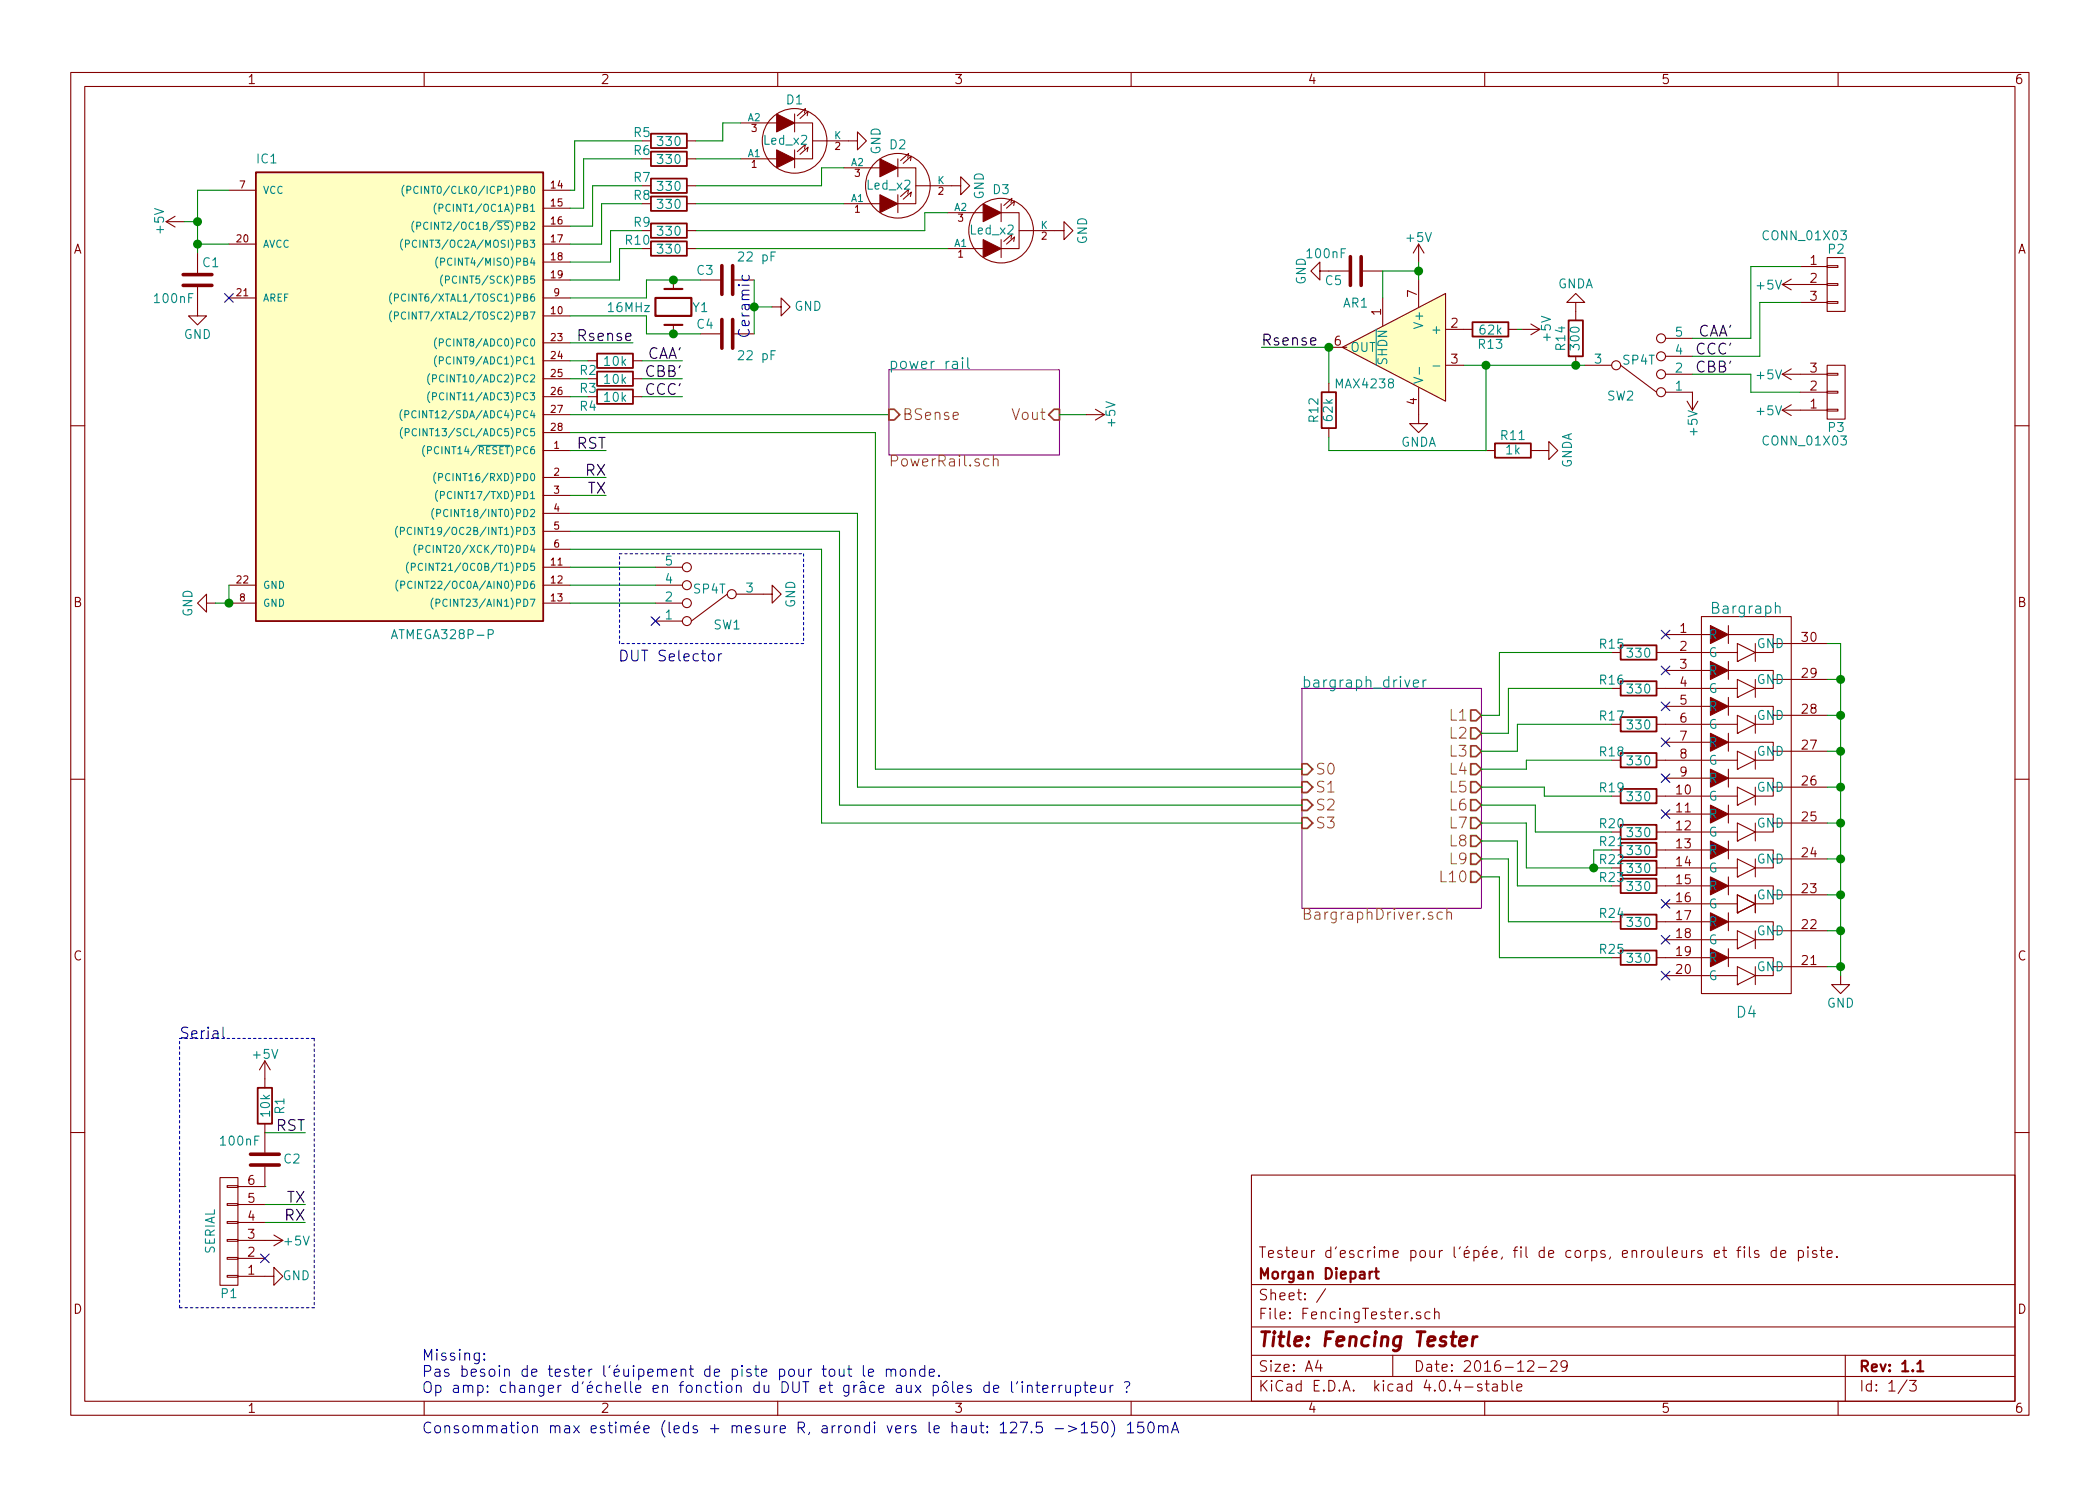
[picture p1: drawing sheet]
<svg xmlns="http://www.w3.org/2000/svg" width="297mm" height="210mm" viewBox="0 0 297 210" stroke-linecap="round" stroke-linejoin="round" font-family="sans-serif">
<g fill="none" stroke="#840000" stroke-width=".15">
<path d="M10 10.3h277v189.9h-277zM12 12.2h273v186.1h-273zM60 10.3v1.9M97.2 19.9h1.2M104.8 17.4h5.1M110 10.3v1.9M112.4 17.4h2.5v5.1h-2.5M112.4 16.1v2.6M113.8 16l.1-.6-1.1 1M114.2 16.4l.1-.7-1.1 1.1M114.9 19.9h6.4v-1.2l1.3 1.2-1.3 1.3v-1.3M160 10.3v1.9"/>
<path d="M210 10.3v1.9M260 10.3v1.9M23.5 31.4l1.3 .7M23.5 31.4h2.5M24.8 30.6l-1.3 .8M27.9 35.8v2.8M32.4 26.9h3.8M32.4 34.5h3.8M76.8 26.9h3.8M76.8 34.5h3.8M76.8 29.5h3.8M76.8 32h3.8"/>
<path d="M76.8 37.1h3.8M76.8 39.6h3.8M95.2 39.6v1.3M97.2 32.6h1.2M97.2 35.2h1.2M97.2 26.3h1.2M97.2 28.8h1.2M97.2 22.5h1.2M99.1 39.6h2.8M104.8 22.5h5.1M112.4 21.2v2.5M113.8 21.1l.1-.7-1.1 1.1"/>
<path d="M114.2 21.5l.1-.7-1.1 1M119.4 23.7h5.1M119.4 28.8h5.1M127 23.7h2.5v5.1h-2.5M127 22.5v2.5M127 27.6v2.5M128.4 22.3l.1-.6-1.1 1M128.4 27.4l.1-.6-1.1 1M128.8 22.7l.1-.6-1.1 1M128.8 27.8l.1-.6-1.1 1M129.5 26.3h6.4v-1.3l1.3 1.3-1.3 1.3v-1.3M134 30.1h5.1"/>
<path d="M134 35.2h5.1M141.6 30.1h2.5v5.1h-2.5M141.6 28.8v2.6M141.6 33.9v2.5M143 28.7l.1-.6-1.1 1M143 33.8l.1-.7-1.1 1.1M143.4 29.1l.1-.7-1.1 1.1M143.4 34.2l.1-.7-1.1 1M144.1 32.6h6.4v-1.2l1.3 1.2-1.3 1.3v-1.3M186.7 38.3v1.3l-1.3-1.3 1.3-1.2v1.2h4.1M192.8 38.3h2.8M200.7 34.5l.7 1.3"/>
<path d="M200.7 34.5v2.6M200.7 39.6v3.8M200.7 34.5l-.8 1.3M253.4 39.5l-1.3 .8M254.6 37.7h3.8M258.4 37.6h1.6v.2h-1.6zM258.4 36.4h2.6v7.7h-2.6zM27.9 40.6v4.1h1.3l-1.3 1.3-1.2-1.3h1.2M32.4 42.2h3.8M76.8 42.2h3.8M76.8 44.7h3.8M76.8 48.5h3.8"/>
<path d="M76.8 51h3.8M76.8 53.6h3.8M76.8 56.1h3.8M76.8 58.7h3.8M83.2 51h1.3M89.5 51h1.3M89.5 53.6h1.3M89.5 56.1h1.3M95.2 46v1.2M99.1 47.2h2.8M109.2 43.4h1.3v-1.2l1.3 1.2-1.3 1.3v-1.3M153.7 58.7h2.5"/>
<path d="M154.9 57.9l1.3 .8M156.2 58.7l-1.3 .7M188 54.2v1.3M188 49.1h2.5M189.9 49.1l14.6-7.6v15.3zM195.6 42.2v3.9M200.7 54.9v5h1.2l-1.2 1.3-1.3-1.3h1.3M204.5 46.6h3.8M204.5 51.7h2.5M213.4 46.6h1.2M215.3 46.6h2.5M216.5 45.8l1.3 .8"/>
<path d="M217.8 46.6l-1.3 .8M222.9 42.8h1.3l-1.3-1.3-1.3 1.3h1.3v2.5M222.9 50.4v1.3M224.2 51.7h3.8M229.2 51.7l5.1 3.8M235.6 55.5h3.8v2.5M235.6 53h3.8M235.6 50.4h3.8M235.6 47.9h3.8M238.6 56.8l.8 1.2M240.2 56.8l-.8 1.2M252.1 58h6.3"/>
<path d="M252.1 53h6.3M252.1 58l1.3 .8M252.1 53l1.3 .7M252.1 40.3h6.3M252.1 40.3l1.3 .7M253.4 57.3l-1.3 .7M253.4 52.2l-1.3 .8M254.6 55.5h3.8M254.6 42.8h3.8M258.4 52.8h1.6v.3h-1.6zM258.4 55.4h1.6v.2h-1.6zM258.4 57.9h1.6v.3h-1.6z"/>
<path d="M258.4 51.7h2.6v7.6h-2.6zM258.4 42.7h1.6v.2h-1.6zM258.4 40.1h1.6v.3h-1.6zM10 60.2h2M76.8 63.7h3.8M76.8 67.6h3.8M76.8 70.1h3.8M76.8 72.6h3.8M76.8 75.2h3.8M76.8 77.7h3.8M76.8 61.2h3.8M188 60.6v1.2"/>
<path d="M210.2 63.7h1.3M216.5 63.7h2.6v-1.2l1.2 1.2-1.2 1.3v-1.3M285 60.2h2M29.2 85.3v-1.2l-1.3 1.2 1.3 1.3v-1.3h1.3M32.4 85.3h3.8M32.4 82.8h3.8M76.8 85.3h3.8M76.8 80.3h3.8M76.8 82.8h3.8M92.7 85.3h3.8M92.7 80.3h3.8M92.7 82.8h3.8"/>
<path d="M92.7 87.9h3.8M102.9 84.1l-5.1 3.8M104.1 84.1h5.1v-1.3l1.3 1.3-1.3 1.2v-1.2M234.3 97.4h11.4M234.3 92.3h11.4M235.6 99.9h6.3M235.6 94.9h6.3M235.6 89.8h6.3M240.7 87.2h12.7v53.4h-12.7zM244.5 99.9h6.3v1.3h7.6M244.5 94.9h6.3v1.2h7.6M244.5 89.8h6.3v1.3h7.6"/>
<path d="M244.5 88.5v2.6M244.5 93.6v2.5M244.5 98.7v2.5M245.7 98.7h.1M245.7 93.6h.1M245.7 96.1l2.6 1.3-2.6 1.3zM245.7 91.1l2.6 1.2-2.6 1.3zM248.3 91.1v2.5M248.3 96.1v2.6M10 110.3h2M234.3 117.7h11.4M234.3 112.6h11.4"/>
<path d="M234.3 107.6h11.4M234.3 102.5h11.4M235.6 115.2h6.3M235.6 110.1h6.3M235.6 105h6.3M244.5 115.2h6.3v1.3h7.6M244.5 110.1h6.3v1.3h7.6M244.5 105h6.3v1.3h7.6M244.5 103.8v2.5M244.5 108.8v2.6M244.5 113.9v2.6M244.5 119v2.5"/>
<path d="M245.7 119h.1M245.7 113.9h.1M245.7 108.8h.1M245.7 103.8h.1M245.7 116.5l2.6 1.2-2.6 1.3zM245.7 111.4l2.6 1.2-2.6 1.3zM245.7 106.3l2.6 1.3-2.6 1.2zM245.7 101.2l2.6 1.3-2.6 1.3zM248.3 101.2v2.6M248.3 106.3v2.5M248.3 111.4v2.5M248.3 116.5v2.5"/>
<path d="M285 110.3h2M234.3 135.5h7.6M234.3 130.4h7.6M234.3 125.3h7.6M234.3 122.8h11.4M234.3 120.3h7.6M235.6 138h10.1M235.6 133h10.1M235.6 127.9h10.1M244.5 135.5h6.3v1.3h7.6M244.5 130.4h6.3v1.3h7.6M244.5 125.3h6.3v1.3h7.6"/>
<path d="M244.5 120.3h6.3v1.2h7.6M244.5 124.1v2.5M244.5 129.2v2.5M244.5 134.2v2.6M245.7 139.3h.1M245.7 134.2h.1M245.7 129.2h.1M245.7 124.1h.1M245.7 136.8l2.6 1.2-2.6 1.3zM245.7 131.7l2.6 1.3-2.6 1.2zM245.7 126.6l2.6 1.3-2.6 1.3zM245.7 121.5l2.6 1.3-2.6 1.3z"/>
<path d="M248.3 121.5v2.6M248.3 126.6v2.6M248.3 131.7v2.5M248.3 136.8v2.5M260.3 138v1.3h1.3l-1.3 1.3-1.2-1.3h1.2M37.5 150.1v3.8M37.5 159v4.1M37.5 150.1l-.8 1.3M37.5 150.1l.7 1.3M10 160.2h2M31.1 166.6h2.6v15.3h-2.6zM32.1 167.8h1.6v.2h-1.6z"/>
<path d="M32.1 170.3h1.6v.3h-1.6zM32.1 172.8h1.6v.3h-1.6zM32.1 175.4h1.6v.2h-1.6zM32.1 177.9h1.6v.3h-1.6zM33.7 178h3.8M33.7 175.5h6.3M33.7 173h3.8M33.7 170.4h3.8M37.5 165.1v2.8h-3.8M38.7 174.7l1.3 .8M40 175.5l-1.3 .8M177 166.3h108v32h-108z"/>
<path d="M242.5 177.4l.7-.1v-.3l-.5-.1-.2 .2 .1 .7 .1 .1 .5-.1M243.7 176.9h.5M243.9 176.4v1.3l.2 .2h.1M245.7 176.9h.5M246.2 176.4l-.3 .1v.2v1.2M246.7 176.4v.1v.1l.1-.1-.1-.1v.2M246.7 176.9v1M247.4 176.4v1.3l.2 .2M248.7 177a.37 .37 0 0 0-.5 .1v.1a.54 .54 0 0 0 .5 .3l.1 .1-.1 .2-.1 .1-.4-.1M251.2 177l-.4-.1-.3 .3 .1 .6 .2 .1 .4-.1M251.2 176.4v1.5M251.9 177.4l.7-.1-.1-.3-.4-.1-.2 .2v.7l.2 .1 .4-.1"/>
<path d="M254.4 177a.48 .48 0 0 1 .6 .1l.1 .1-.1 .6a.48 .48 0 0 1-.6 0M254.4 176.9v1.5M255.7 176.4v.1v.1l.1-.1-.1-.1v.2M255.7 176.9v1M256.9 177a.37 .37 0 0 0-.5 .1v.1a.54 .54 0 0 0 .5 .3l.1 .1-.1 .2-.1 .1-.4-.1M257.5 176.9h.5M257.7 176.4v1.3l.2 .2h.1M258.4 177.4l.8-.1-.1-.3-.4-.1-.3 .2 .1 .7 .2 .1 .4-.1M259.8 177.8h.1l-.1 .1-.1-.1h.1v.1M285 160.2h2M32.1 180.5h1.6v.2h-1.6zM33.7 180.6h5v-1.3l1.3 1.3-1.3 1.3v-1.3"/>
<path d="M60 198.3v1.9M110 198.3v1.9M160 198.3v1.9M177 194.8h108M177 191.8h108M177 187.8h108M177 181.8h108M186.4 192.5l-.3 1h.9M186.8 193v1M187.5 182.3l-1.3 2M197 191.8v3M200.9 185.7a.37 .37 0 0 0-.6 .1v.1a.54 .54 0 0 0 .6 .3l.1 .1-.1 .2-.1 .1-.5-.1"/>
<path d="M202.3 185.7l-.5-.1-.3 .3 .1 .6 .2 .1 .5-.1M202.9 185.7a.38 .38 0 0 1 .7 .1v.8M202.9 185.1v1.5M209.6 195.9a.37 .37 0 0 0-.6 .1v.1a.54 .54 0 0 0 .6 .3l.1 .1-.1 .2-.2 .1-.4-.1M210 198.3v1.9M210.1 195.8h.5M210.3 195.3v1.3l.2 .2h.1M211.2 195.9l.1-.1 .4 .1 .1 .9M211.8 196.2l-.5 .1-.2 .2 .1 .2 .1 .1 .5-.1M212.5 195.9a.48 .48 0 0 1 .6 .1l.1 .1-.1 .6a.48 .48 0 0 1-.6 0M212.5 195.3v1.5M213.8 195.3v1.3l.2 .2"/>
<path d="M214.6 196.3l.7-.1-.1-.3-.4-.1-.2 .2v.7l.2 .1 .4-.1M216.1 192.7l.2-.2 .5 .1a.37 .37 0 0 1 .1 .6l-.9 .8h1M217.6 193.5h1.1M219.4 192.7l.2-.2 .5 .1a.37 .37 0 0 1 .1 .6l-.9 .8h.9M221.7 193.2l-.3 .3h-.3l-.3-.3v-.4l.2-.2 .4-.1 .2 .2a1.19 1.19 0 0 1-.2 1.2l-.4 .1M260 198.3v1.9M261 191.8v6.5M269.7 195.2l-1.2 2M270.1 195.3h.9l-.5 .6 .5 .1v.2v.5l-.2 .1h-.5l-.2-.1"/>
<circle cx="112.4" cy="19.9" r="4.6"/>
<circle cx="127" cy="26.3" r="4.6"/>
<circle cx="141.6" cy="32.6" r="4.6"/>
<circle cx="228.6" cy="51.7" r=".63"/>
<circle cx="234.9" cy="47.9" r=".63"/>
<circle cx="234.9" cy="50.4" r=".63"/>
<circle cx="234.9" cy="53" r=".63"/>
<circle cx="234.9" cy="55.5" r=".63"/>
<circle cx="97.2" cy="85.3" r=".63"/>
<circle cx="97.2" cy="80.3" r=".63"/>
<circle cx="97.2" cy="82.8" r=".63"/>
<circle cx="97.2" cy="87.9" r=".63"/>
<circle cx="103.5" cy="84.1" r=".63"/>
</g>
<path d="M92.7 42.2h5.1v2.5h-5.1zM94 40.9h2.5M94 46h2.5M194.2 179.9l-.3 .1-.2 .2M194.5 179.9h.5M194.7 179.4v1.3l.2 .2h.1M271.2 193l.4-.5v1.5M271.2 194h.9" fill="none" stroke="#840000" stroke-width=".3"/>
<path d="M206.5 189.8l1-.2-.1-.4-.6-.1-.3 .3-.1 .8 .1 .1 .2 .1 .6-.1M208.4 189.1l-.2 1.3M208.9 189.1a.54 .54 0 0 0-.6 .4" fill="none" stroke="#840000" stroke-width=".41"/>
<g fill="#ffffc2" stroke="#ffffc2" stroke-width=".14">
<path d="M36.2 24.4h40.6v63.5h-40.6z"/>
<path d="M189.9 49.1l14.6-7.6v15.3z"/>
</g>
<g fill="none" stroke="#840000" stroke-width=".25">
<path d="M92.1 18.9h5.1v2h-5.1zM36.2 24.4h40.6v63.5h-40.6zM92.1 21.5h5.1v2h-5.1zM92.1 25.3h5.1v2h-5.1zM92.1 27.8h5.1v2h-5.1zM92.1 31.6h5.1v2h-5.1zM92.1 34.2h5.1v2h-5.1zM84.5 50h5v2.1h-5zM84.5 52.6h5v2h-5zM84.5 55.1h5v2h-5zM186.9 55.5h2.1v5.1h-2.1zM208.3 45.6h5.1v2h-5.1z"/>
<path d="M221.9 45.3h2v5.1h-2zM211.5 62.7h5v2.1h-5zM229.2 91.3h5.1v2h-5.1zM229.2 96.4h5.1v2h-5.1zM229.2 101.5h5.1v2h-5.1zM229.2 106.5h5.1v2.1h-5.1zM229.2 111.6h5.1v2.1h-5.1zM229.2 116.7h5.1v2h-5.1zM229.2 119.2h5.1v2.1h-5.1zM229.2 121.8h5.1v2h-5.1zM229.2 124.3h5.1v2.1h-5.1zM229.2 129.4h5.1v2h-5.1z"/>
<path d="M229.2 134.5h5.1v2h-5.1zM36.4 153.9h2.1v5.1h-2.1z"/>
</g>
<g fill="none" stroke="#008484" stroke-width=".15">
<path d="M56.9 33.8a1.2 1.2 0 0 0 0 1.6M57.1 26.2a1.2 1.2 0 0 0 0 1.6M57.4 34.5h.4l.1-.2-.1-.3h-.4v1M57.6 26.9l.4-.1 .1-.1-.1-.3h-.4v1M58.5 31.3a1.2 1.2 0 0 0 0 1.5M58.9 34.1a.4 .4 0 0 0-.5 0 .4 .4 0 0 0-.1 .5 .37 .37 0 0 0 .2 .3 .37 .37 0 0 0 .4 0M59 32l.4-.1 .1-.1-.1-.3-.4-.1v1.1M59.1 26.5a.4 .4 0 0 0-.5 0 .4 .4 0 0 0-.1 .4 .37 .37 0 0 0 .2 .4 .37 .37 0 0 0 .4 0M60.5 31.5a.4 .4 0 0 0-.5 0 .4 .4 0 0 0-.1 .5 .37 .37 0 0 0 .2 .4 .37 .37 0 0 0 .4 0M61.7 28.7a1.2 1.2 0 0 0 0 1.6M61.9 36.4a1.2 1.2 0 0 0 0 1.5M62.1 29.4h.5l.1-.2-.1-.2-.5-.1v1"/>
<path d="M62.3 37.1l.5-.1 .1-.2-.1-.2-.5-.1v1M62.6 38.9a1.2 1.2 0 0 0 0 1.6M63 39.6l.5-.1 .1-.1-.1-.3h-.5v1M55.4 41.4a1.2 1.2 0 0 0 0 1.6M55.4 44a1.2 1.2 0 0 0 0 1.5M55.8 42.1h.5l.1-.2-.1-.2-.5-.1v1M55.8 44.7l.5-.1 .1-.1-.1-.3-.5-.1v1.1M56.9 58a1.2 1.2 0 0 0 0 1.5M57.3 58.6h.5v-.2v-.2l-.5-.1v1M58.9 58.2a.4 .4 0 0 0-.5 0 .4 .4 0 0 0-.2 .5 .37 .37 0 0 0 .2 .4 .37 .37 0 0 0 .5-.1M60.8 52.9a1.2 1.2 0 0 0 0 1.5M60.8 55.4a1.2 1.2 0 0 0 0 1.6"/>
<path d="M61.2 53.6l.5-.1v-.1v-.3l-.5-.1v1M61.2 56.1h.5v-.2v-.3h-.5v1M61.7 47.8a1.2 1.2 0 0 0 0 1.5M61.7 50.3a1.2 1.2 0 0 0 0 1.6M62.2 48.5l.4-.1 .1-.1-.1-.3-.4-.1v1.1M62.2 51h.4l.1-.2-.1-.3h-.4v1M136.1 50.6v.1v.1l.1-.1-.1-.1v.2M136.1 51.1v1M136.9 50.6v1.3l.2 .2M194.7 46.6v5.1M200 53.4l1.2 .4-1.2 .4M200.8 52v1"/>
<path d="M202.7 51.8h1M56.2 74.5a1.2 1.2 0 0 0 0 1.5M56.6 75.2l.5-.1 .1-.2-.1-.2-.5-.1v1M56.9 60.5a1.2 1.2 0 0 0 0 1.5M57.3 61.2l.5-.1 .1-.1-.1-.3-.5-.1v1.1M57.8 79.5a1.2 1.2 0 0 0 0 1.6M58.2 74.7a.4 .4 0 0 0-.5 0 .4 .4 0 0 0-.1 .5 .37 .37 0 0 0 .2 .4 .37 .37 0 0 0 .4-.1M58.9 77a1.2 1.2 0 0 0 0 1.6M58.9 60.8a.4 .4 0 0 0-.5-.1 .4 .4 0 0 0-.1 .5 .37 .37 0 0 0 .2 .4 .37 .37 0 0 0 .4 0M59.3 77.7l.4-.1 .1-.1-.1-.3h-.4v1M59.8 79.8a.4 .4 0 0 0-.5 0 .4 .4 0 0 0-.1 .5 .37 .37 0 0 0 .1 .4 .37 .37 0 0 0 .5-.1M60.1 63a1.2 1.2 0 0 0 0 1.6"/>
<path d="M60.5 63.7h.5v-.2v-.3h-.5v1M60.8 77.3a.4 .4 0 0 0-.5 0 .4 .4 0 0 0-.1 .4 .37 .37 0 0 0 .2 .4 .37 .37 0 0 0 .4 0M61.4 71.9a1.2 1.2 0 0 0 0 1.6M61.6 66.8a1.2 1.2 0 0 0 0 1.6M61.8 72.6h.5v-.2v-.3h-.5v1M61.9 69.4a1.2 1.2 0 0 0 0 1.5M62.1 67.5h.4l.1-.2-.1-.2-.4-.1v1M62.3 70.1l.5-.1 .1-.1-.1-.3-.5-.1v1.1M67.6 63h4.5M56.3 82.1a1.2 1.2 0 0 0 0 1.5M56.7 82.8l.5-.1 .1-.1-.1-.3-.5-.1v1.1M58.2 80.2h.5l.1-.2-.1-.2-.5-.1v1"/>
<path d="M58.3 82.3a.4 .4 0 0 0-.5 0 .4 .4 0 0 0-.1 .5 .37 .37 0 0 0 .1 .4 .37 .37 0 0 0 .5 0M61.3 84.6a1.2 1.2 0 0 0 0 1.6M61.7 85.3h.5v-.2v-.3h-.5v1M69.1 89.8l.6-.1 .1-.2-.1-.3-.2-.1h-.4v1.3M199.9 96.7l.8-.1-.1-.3-.4-.1-.3 .2 .1 .7 .2 .1 .4-.1M201.3 96.2v1M201.7 96.2l-.3 .1-.1 .2M251.1 85.9a.38 .38 0 0 1 .7 .1v.8"/>
</g>
<path d="M25.9 38.9h4.1M102.1 37.6v4.1M103.6 37.6v4.1M191 36.3v4.1M192.5 36.3v4.1M25.9 40.4h4.1M102.1 45.2v4.1M103.6 45.2v4.1M35.4 163.3h4.1M35.4 164.8h4.1" fill="none" stroke="#840000" stroke-width=".51"/>
<g fill="none" stroke="#000084" stroke-width=".15">
<path d="M31.8 41.5l1.2 1.3M33 41.5l-1.2 1.3M92.1 87.3l1.2 1.2M93.3 87.3l-1.2 1.2M235 89.2l1.2 1.2M235 94.3l1.2 1.2M235 99.3l1.2 1.3M236.2 89.2l-1.2 1.2M236.2 94.3l-1.2 1.2M236.2 99.3l-1.2 1.3M235 104.4l1.2 1.2M235 109.5l1.2 1.2"/>
<path d="M235 114.6l1.2 1.2M236.2 104.4l-1.2 1.2M236.2 109.5l-1.2 1.2M236.2 114.6l-1.2 1.2M235 137.4l1.2 1.3M235 132.4l1.2 1.2M235 127.3l1.2 1.2M236.2 137.4l-1.2 1.3M236.2 132.4l-1.2 1.2M236.2 127.3l-1.2 1.2M36.9 177.4l1.2 1.3M38.1 177.4l-1.2 1.3"/>
</g>
<g fill="none" stroke="#0000c2" stroke-width=".15">
<path d="M105 39a.48 .48 0 0 0 .1 .6l.6 .1a.48 .48 0 0 0 .2-.7M87.8 92a.77 .77 0 0 1 .9 .8 .77 .77 0 0 1-.9 .7zM31.5 145.3v1.4l.3 .2M68.5 192.3l.1 .1-.1 .1-.1-.1 .1-.1v.2M68.5 191.5l.1 .1-.1 .1-.1-.1 .1-.1v.2M117.3 193.9a.42 .42 0 0 1 .5-.2 .42 .42 0 0 1 .3 .3v.5a.43 .43 0 0 1-.4 .2 .43 .43 0 0 1-.4-.2zM118.7 193.7v.8a.38 .38 0 0 0 .7 .1M119.4 193.7v1M119.9 193.7h.6M120.1 193.2v1.3l.1 .2h.3M122.1 193.2v1.3l.3 .2M122.8 194.2l.8-.1-.1-.3-.4-.1-.3 .2 .1 .8h.2h.4"/>
<path d="M125.4 193.9a.38 .38 0 0 1 .6 0v.8M125.4 193.7v1M126 193.9a.35 .35 0 0 1 .4-.2 .35 .35 0 0 1 .3 .2v.8M127.5 193.8a.42 .42 0 0 1 .6 .2v.5a.43 .43 0 0 1-.4 .2 .43 .43 0 0 1-.4-.2v-.5zM128.8 193.9a.38 .38 0 0 1 .6 0v.8M128.8 193.7v1M130.8 193.8a.48 .48 0 0 0-.7 .1v.6a.48 .48 0 0 0 .7 .2M130.8 193.2v1.5M131.4 194.2l.8-.1-.1-.3-.4-.1-.3 .2 .1 .8h.2h.4M132.8 194.6l.1 .1h-.1h-.1l.1-.1v.1M139.9 196.1a.48 .48 0 0 0-.7 .1v.5a.48 .48 0 0 0 .7 .2M139.9 195.5v1.5"/>
<path d="M140.5 196.5l.8-.1-.1-.3-.4-.1-.3 .2 .1 .7 .2 .1 .4-.1M143.1 195.5v1.3l.2 .2M143.9 195.5l-.1 .3M144.6 195.5l-.1 .1 .1 .1 .1-.1-.1-.1v.2M144.6 196v1M145.3 196.2a.38 .38 0 0 1 .7 0v.8M145.3 196v1M146.5 196h.6M146.7 195.5v1.3l.1 .1 .3 .1M147.5 196.5l.7-.1v-.3l-.5-.1-.2 .2 .1 .7 .1 .1 .5-.1M148.9 196v1M149.3 196l-.3 .1-.1 .2"/>
<path d="M149.8 196v1M150.2 196l-.2 .1-.2 .2M150.7 196v.8a.38 .38 0 0 0 .7 .1M151.4 196v1M152.1 196.1a.48 .48 0 0 1 .7 .1l.1 .5a.48 .48 0 0 1-.8 .2M152.1 196v1.5M153.3 196h.6M153.5 195.5v1.3l.1 .1 .3 .1M154.3 196.5l.7-.1-.1-.3-.4-.1-.2 .2 .1 .7 .1 .1 .4-.1M155.7 196v.8a.38 .38 0 0 0 .6 .1M156.3 196v1M157 196v1"/>
<path d="M157.5 196l-.3 .1-.2 .2M159.1 195.6l.5-.1a.39 .39 0 0 1 .2 .4 .39 .39 0 0 1-.4 .3v.2M159.4 196.9v.1l-.1-.1h.1v.1M144.3 201.2h1l-.6 1.5M145.9 202.6l.1 .1h-.1h-.1l.1-.1v.1M147.4 201.2h-.8v.7l.2-.1 .5 .1 .1 .2v.4l-.3 .2h-.3l-.2-.1M149.3 202.2h1.1M151.1 201.7l1.2 .5-1.2 .4M152.9 201.6l.5-.4v1.5M152.9 202.7h.9M155.2 201.2h-.7l-.1 .7 .2-.1 .5 .1 .2 .2v.4l-.3 .2h-.4l-.2-.1M156 201.4a.36 .36 0 0 1 .4-.2 .36 .36 0 0 1 .2 .3 .77 .77 0 0 1-.4 1.2 .89 .89 0 0 1-.2-1.3z"/>
<path d="M157.2 201a1.75 1.75 0 0 1 0 2.3M159.5 201.6l.4-.4v1.5M159.5 202.7h.9M161.7 201.2h-.7l-.1 .7 .2-.1 .5 .1 .2 .2v.4l-.3 .2h-.4l-.2-.1M162.5 201.4a.36 .36 0 0 1 .4-.2 .36 .36 0 0 1 .3 .3 .77 .77 0 0 1-.5 1.2 .89 .89 0 0 1-.2-1.3zM163.9 201.9a.38 .38 0 0 1 .6 0v.8M163.9 201.7v1M164.5 201.9a.35 .35 0 0 1 .4-.2 .35 .35 0 0 1 .3 .2v.8M165.7 202.7l.5-1.5 .5 1.5M165.8 202.3h.8"/>
</g>
<g fill="#840000" stroke="#840000" stroke-width=".15">
<path d="M139.1 28.8l2.5 1.3-2.5 1.3z"/>
<path d="M139.1 33.9l2.5 1.3-2.5 1.2z"/>
<path d="M124.5 22.5l2.5 1.2-2.5 1.3z"/>
<path d="M124.5 27.6l2.5 1.2-2.5 1.3z"/>
<path d="M241.9 134.2l2.6 1.3-2.6 1.3z"/>
<path d="M241.9 129.2l2.6 1.2-2.6 1.3z"/>
<path d="M241.9 124.1l2.6 1.2-2.6 1.3z"/>
<path d="M241.9 119l2.6 1.3-2.6 1.2z"/>
<path d="M241.9 113.9l2.6 1.3-2.6 1.3z"/>
<path d="M241.9 108.8l2.6 1.3-2.6 1.3z"/>
<path d="M241.9 103.8l2.6 1.2-2.6 1.3z"/>
<path d="M241.9 98.7l2.6 1.2-2.6 1.3z"/>
<path d="M241.9 93.6l2.6 1.3-2.6 1.2z"/>
<path d="M241.9 88.5l2.6 1.3-2.6 1.3z"/>
<path d="M109.9 16.1l2.5 1.3-2.5 1.3z"/>
<path d="M109.9 21.2l2.5 1.3-2.5 1.2z"/>
</g>
<path d="M125.7 52.3h24.2v12.1h-24.2zM184.1 97.4h25.4v31.1h-25.4z" fill="none" stroke="#840084" stroke-width=".15"/>
<path d="M140.5 65.1a.38 .38 0 0 1 .7 0v.8M140.5 64.4v1.5M204 129.1a.48 .48 0 0 0-.6 .1l-.1 .6a.48 .48 0 0 0 .7 .2M204.6 129.2a.38 .38 0 0 1 .7 .1v.8M204.6 128.5v1.6" fill="none" stroke="#848400" stroke-width=".15"/>
<g fill="none" stroke="#848400" stroke-width=".25">
<path d="M125.7 57.9h.8l.8 .8-.8 .7h-.8zM149.1 57.9h.8v1.5h-.8l-.8-.7zM184.1 108.1h.8l.8 .7-.8 .8h-.8zM184.1 110.6h.8l.8 .8-.8 .7h-.8zM184.1 113.2h.8l.8 .7-.8 .8h-.8zM184.1 115.7h.8l.8 .8-.8 .7h-.8zM208 100.5h.8l.7 .7-.7 .8h-.8zM208 103h.8l.7 .8-.7 .7h-.8zM208 105.5h.8l.7 .8-.7 .8h-.8zM208 108.1h.8l.7 .7-.7 .8h-.8zM208 110.6h.8l.7 .8-.7 .7h-.8zM208 113.2h.8l.7 .7-.7 .8h-.8z"/>
<path d="M208 115.7h.8l.7 .8-.7 .7h-.8zM208 118.2h.8l.7 .8-.7 .8h-.8zM208 120.8h.8l.7 .7-.7 .8h-.8zM208 123.3h.8l.7 .8-.7 .7h-.8z"/>
</g>
<g fill="none" stroke="#008400" stroke-width=".15">
<path d="M90.8 19.9h-9.5v7h-.7M104.8 17.4h-2.6v2.5h-3.8M26 31.4h1.9M27.9 34.5h4.5M32.4 26.9h-4.5v8.9M90.8 35.2h-3.2v4.4h-7M90.8 28.8h-5.7v5.7h-4.5M90.8 22.5h-8.3v7h-1.9M90.8 26.3h-7v5.7h-3.2M90.8 32.6h-4.4v4.5h-5.8M98.4 28.8h21M98.4 22.5h6.4"/>
<path d="M98.4 35.2h35.6M99.1 39.6h-7.7v2.6h-10.8M106.7 39.6v7.6M119.4 23.7h-3.2v2.6h-17.8M134 30.1h-3.2v2.5h-32.4M200.7 37.1v2.5M200.7 38.3h-5.1v3.9M254.6 37.7h-7v10.2h-8.2M80.6 44.7h10.8v2.5h7.7M80.6 48.5h8.9M80.6 58.7h45.1M80.6 51h2.6"/>
<path d="M80.6 53.6h2.6M80.6 56.1h2.6M90.8 51h5.7M90.8 53.6h5.7M90.8 56.1h5.7M106.7 43.4h2.5M149.9 58.7h3.8M178.4 49.1h9.6v5.1M207 51.7h17.2M210.2 51.7v12h-22.2v-1.9M214.6 46.6h.7M239.4 53h8.2v2.5h7"/>
<path d="M254.6 42.8h-5.7v7.6h-9.5M80.6 63.7h5.1M80.6 67.6h5.1M80.6 70.1h5.1M80.6 72.6h40.7v38.8h62.8M80.6 75.2h38.1v38.7h65.4M80.6 77.7h35.6v38.8h67.9M80.6 61.2h43.2v47.6h60.3M32.4 82.8v2.5h-1.9M80.6 85.3h12.1M80.6 80.3h12.1M80.6 82.8h12.1"/>
<path d="M228 92.3h-15.9v8.9h-2.6M228 97.4h-14.6v6.4h-3.9M258.4 91.1h1.9v46.9M258.4 96.1h1.9M209.5 111.4h8.9v1.2h9.6M209.5 113.9h7.7v3.8h10.8M209.5 116.5h6.4v6.3h12.1M209.5 119h5.1v6.3h13.4M228 102.5h-13.4v3.8h-5.1M228 107.6h-12.1v1.2h-6.4M258.4 116.5h1.9M258.4 111.4h1.9"/>
<path d="M258.4 106.3h1.9M258.4 101.2h1.9M209.5 124.1h2.6v11.4h15.9M209.5 121.5h3.9v8.9h14.6M228 120.3h-2.6v2.5M258.4 136.8h1.9M258.4 131.7h1.9M258.4 126.6h1.9M258.4 121.5h1.9M37.5 167.9h.1M37.5 173h5.7M37.5 170.4h5.7"/>
<path d="M37.5 160.3h5.7"/>
</g>
<g fill="#008400" stroke="#008400" stroke-width=".25">
<circle cx="95.3" cy="39.6" r=".51"/>
<circle cx="95.3" cy="47.2" r=".51"/>
<circle cx="106.7" cy="43.4" r=".51"/>
<circle cx="32.4" cy="85.3" r=".51"/>
<circle cx="27.9" cy="31.4" r=".51"/>
<circle cx="27.9" cy="34.5" r=".51"/>
<circle cx="225.4" cy="122.8" r=".51"/>
<circle cx="260.3" cy="136.8" r=".51"/>
<circle cx="260.3" cy="131.7" r=".51"/>
<circle cx="260.3" cy="126.6" r=".51"/>
<circle cx="260.3" cy="121.5" r=".51"/>
<circle cx="260.3" cy="116.5" r=".51"/>
<circle cx="260.3" cy="111.4" r=".51"/>
<circle cx="260.3" cy="106.3" r=".51"/>
<circle cx="260.3" cy="101.2" r=".51"/>
<circle cx="260.3" cy="96.1" r=".51"/>
<circle cx="210.2" cy="51.7" r=".51"/>
<circle cx="200.7" cy="38.3" r=".51"/>
<circle cx="222.9" cy="51.7" r=".51"/>
<circle cx="188" cy="49.1" r=".51"/>
</g>
<path d="M87.6 78.4h26.1M113.7 78.4v12.7M87.6 91.1v-12.7M113.7 91.1h-26.1M25.4 146.9h19M44.4 146.9v38.1M25.4 185v-38.1M44.4 185h-19" fill="none" stroke="#0000c2" stroke-width=".15" stroke-dasharray=".3 .4"/>
<text font-size="2.8" fill="#840000" x="178" y="190.5">Title: Fencing Tester</text>
<g font-size="2.1" fill="#0000c2">
<text x="106" y="47.9" transform="rotate(-90 106 47.9)">Ceramic</text>
<text x="88.9" y="93.6">DUT Selector</text>
<text x="25.4" y="146.9">Serial</text>
<text x="59.7" y="192.5">Missing:</text>
<text x="59.7" y="194.8">Pas besoin de tester l'éuipement de piste pour tout le monde.</text>
<text x="59.7" y="197.1">Op amp: changer d'échelle en fonction du DUT et grâce aux pôles de l'interrupteur ?</text>
<text x="59.7" y="202.8">Consommation max estimée (leds + mesure R, arrondi vers le haut: 127.5 -&gt;150) 150mA</text>
</g>
<g font-size="2.1">
<text x="240" y="47.6">CAA'</text>
<text x="82" y="48.3">Rsense</text>
<text x="91.4" y="50.8">CAA'</text>
<text x="91.4" y="53.3">CBB'</text>
<text x="178.4" y="48.9">Rsense</text>
<text x="240" y="50.2">CCC'</text>
<text x="240" y="52.7">CBB'</text>
<text x="91.4" y="55.9">CCC'</text>
<text x="81.5" y="63.5">RST</text>
<text x="82.8" y="67.3">RX</text>
<text x="83" y="69.8">TX</text>
<text x="38.9" y="160">RST</text>
<text x="40.2" y="172.7">RX</text>
<text x="40.5" y="170.2">TX</text>
</g>
<g font-size="2.1" fill="#008484">
<text x="125.7" y="52.2">power rail</text>
<text x="242.3" y="86.8">Bargraph</text>
<text x="184.1" y="97.3">bargraph_driver</text>
<text x="245.7" y="144">D4</text>
</g>
<g font-size="2.1" fill="#848400">
<text x="127.7" y="59.4">BSense</text>
<text x="143.2" y="59.4">Vout</text>
<text x="125.7" y="66">PowerRail.sch</text>
<text x="205.1" y="102">L1</text>
<text x="205.1" y="104.5">L2</text>
<text x="205.1" y="107.1">L3</text>
<text x="186.1" y="109.6">S0</text>
<text x="186.1" y="112.1">S1</text>
<text x="205.1" y="109.6">L4</text>
<text x="205.1" y="112.1">L5</text>
<text x="186.1" y="114.7">S2</text>
<text x="186.1" y="117.2">S3</text>
<text x="205.1" y="114.7">L6</text>
<text x="205.1" y="117.2">L7</text>
<text x="205.1" y="119.8">L8</text>
<text x="204" y="124.8">L10</text>
<text x="205.1" y="122.3">L9</text>
<text x="184.1" y="130.1">BargraphDriver.sch</text>
</g>
<g font-size="2.1" fill="#840000">
<text x="178" y="178">Testeur d'escrime pour l'épée, fil de corps, enrouleurs et fils de piste.</text>
<text x="178" y="184">Sheet: /</text>
<text x="178" y="181">Morgan Diepart</text>
<text x="178" y="186.7">File: FencingTester.sch</text>
<text x="178" y="196.9">KiCad E.D.A. kicad 4.0.4-stable</text>
<text x="178" y="194.1">Size: A4</text>
<text x="200" y="194.1">Date: 2016-12-29</text>
<text x="263" y="194.1">Rev: 1.1</text>
<text x="263" y="196.9">Id: 1/3</text>
</g>
<g font-size="1.8" fill="#840000">
<text x="35" y="11.9">1</text>
<text x="85" y="11.9">2</text>
<text x="135" y="11.9">3</text>
<text x="185" y="11.9">4</text>
<text x="235" y="11.9">5</text>
<text x="285" y="11.9">6</text>
<text x="10.4" y="35.9">A</text>
<text x="285.4" y="35.9">A</text>
<text x="256.1" y="37.5">1</text>
<text x="256.1" y="40">2</text>
<text x="195.3" y="44.6" transform="rotate(-90 195.3 44.6)">1</text>
<text x="200.4" y="42" transform="rotate(-90 200.4 42)">7</text>
<text x="205.3" y="46.3">2</text>
<text x="256.1" y="42.5">3</text>
<text x="82.1" y="53">R2</text>
<text x="188.7" y="48.9">6</text>
<text x="205.3" y="51.4">3</text>
<text x="256.1" y="52.7">3</text>
<text x="82.1" y="55.6">R3</text>
<text x="200.4" y="57.2" transform="rotate(-90 200.4 57.2)">4</text>
<text x="256.1" y="57.8">1</text>
<text x="256.1" y="55.2">2</text>
<text x="10.4" y="85.9">B</text>
<text x="237.6" y="89.5">1</text>
<text x="285.4" y="85.9">B</text>
<text x="237.6" y="92.1">2</text>
<text x="237.6" y="94.6">3</text>
<text x="254.9" y="90.8">30</text>
<text x="254.9" y="95.9">29</text>
<text x="237.6" y="97.1">4</text>
<text x="237.6" y="99.7">5</text>
<text x="254.9" y="101">28</text>
<text x="237.6" y="102.2">6</text>
<text x="237.6" y="104.8">7</text>
<text x="237.6" y="107.3">8</text>
<text x="254.9" y="106">27</text>
<text x="237.2" y="112.4">10</text>
<text x="237.6" y="109.8">9</text>
<text x="254.9" y="111.1">26</text>
<text x="237.2" y="114.9">11</text>
<text x="237.2" y="117.5">12</text>
<text x="254.9" y="116.2">25</text>
<text x="237.2" y="120">13</text>
<text x="237.2" y="122.5">14</text>
<text x="237.2" y="125.1">15</text>
<text x="254.9" y="121.3">24</text>
<text x="237.2" y="127.6">16</text>
<text x="237.2" y="130.2">17</text>
<text x="254.9" y="131.4">22</text>
<text x="254.9" y="126.4">23</text>
<text x="10.4" y="135.9">C</text>
<text x="237.2" y="137.8">20</text>
<text x="237.2" y="132.7">18</text>
<text x="237.2" y="135.2">19</text>
<text x="254.9" y="136.5">21</text>
<text x="285.4" y="135.9">C</text>
<text x="35.1" y="167.6">6</text>
<text x="35.1" y="172.7">4</text>
<text x="35.1" y="170.2">5</text>
<text x="35.1" y="177.8">2</text>
<text x="35.1" y="175.3">3</text>
<text x="10.4" y="185.9">D</text>
<text x="35.1" y="180.3">1</text>
<text x="285.4" y="185.9">D</text>
<text x="35" y="199.9">1</text>
<text x="85" y="199.9">2</text>
<text x="135" y="199.9">3</text>
<text x="185" y="199.9">4</text>
<text x="235" y="199.9">5</text>
<text x="285" y="199.9">6</text>
</g>
<g font-size="1.8" fill="#008484">
<text x="111.3" y="14.8">D1</text>
<text x="36.4" y="23.1">IC1</text>
<text x="89.7" y="19.4">R5</text>
<text x="89.7" y="21.9">R6</text>
<text x="93.1" y="20.6">330</text>
<text x="93.1" y="23.2">330</text>
<text x="108.1" y="20.5">Led_x2</text>
<text x="124.5" y="21.9" transform="rotate(-90 124.5 21.9)">GND</text>
<text x="125.9" y="21.1">D2</text>
<text x="89.7" y="25.7">R7</text>
<text x="89.7" y="28.3">R8</text>
<text x="93.1" y="27">330</text>
<text x="93.1" y="29.5">330</text>
<text x="122.7" y="26.8">Led_x2</text>
<text x="139.1" y="28.2" transform="rotate(-90 139.1 28.2)">GND</text>
<text x="140.5" y="27.5">D3</text>
<text x="23.2" y="32.9" transform="rotate(-90 23.2 32.9)">+5V</text>
<text x="88.5" y="34.6">R10</text>
<text x="89.7" y="32.1">R9</text>
<text x="93.1" y="33.3">330</text>
<text x="93.1" y="35.9">330</text>
<text x="137.3" y="33.2">Led_x2</text>
<text x="153.7" y="34.6" transform="rotate(-90 153.7 34.6)">GND</text>
<text x="199" y="34.2">+5V</text>
<text x="249.6" y="34">CONN_01X03</text>
<text x="258.6" y="35.9">P2</text>
<text x="28.7" y="37.8">C1</text>
<text x="98.6" y="38.9">C3</text>
<text x="104.7" y="37">22 pF</text>
<text x="184.7" y="40.3" transform="rotate(-90 184.7 40.3)">GND</text>
<text x="185" y="36.5">100nF</text>
<text x="187.5" y="40.3">C5</text>
<text x="220.3" y="40.8">GNDA</text>
<text x="248.6" y="41">+5V</text>
<text x="22" y="42.9">100nF</text>
<text x="26" y="47.9">GND</text>
<text x="86.1" y="44.1">16MHz</text>
<text x="98" y="44.1">Y1</text>
<text x="98.6" y="46.5">C4</text>
<text x="112.3" y="44">GND</text>
<text x="190" y="43.5">AR1</text>
<text x="201.3" y="46.1" transform="rotate(-90 201.3 46.1)">V+</text>
<text x="202.9" y="47.2">+</text>
<text x="209.3" y="47.3">62k</text>
<text x="237" y="47.6">5</text>
<text x="85.5" y="51.8">10k</text>
<text x="104.7" y="50.9">22 pF</text>
<text x="191" y="49.8">OUT</text>
<text x="196.2" y="51.6" transform="rotate(-90 196.2 51.6)">SHDN</text>
<text x="209.2" y="49.3">R13</text>
<text x="219.4" y="48.2" transform="rotate(-90 219.4 48.2)">+5V</text>
<text x="221.4" y="49.5" transform="rotate(-90 221.4 49.5)">R14</text>
<text x="223.4" y="49.3" transform="rotate(-90 223.4 49.3)">300</text>
<text x="225.6" y="51.4">3</text>
<text x="229.6" y="51.6">SP4T</text>
<text x="237" y="52.7">2</text>
<text x="237" y="50.2">4</text>
<text x="248.6" y="53.7">+5V</text>
<text x="82.1" y="58.1">R4</text>
<text x="85.5" y="54.3">10k</text>
<text x="85.5" y="56.8">10k</text>
<text x="186.5" y="59.7" transform="rotate(-90 186.5 59.7)">R12</text>
<text x="188.5" y="59.5" transform="rotate(-90 188.5 59.5)">62k</text>
<text x="189.1" y="54.9">MAX4238</text>
<text x="227.3" y="56.7">SW2</text>
<text x="237" y="55.2">1</text>
<text x="248.6" y="58.7">+5V</text>
<text x="157.8" y="60.3" transform="rotate(-90 157.8 60.3)">+5V</text>
<text x="198.1" y="63.2">GNDA</text>
<text x="212.4" y="62.2">R11</text>
<text x="213" y="64.3">1k</text>
<text x="240.1" y="61.5" transform="rotate(-90 240.1 61.5)">+5V</text>
<text x="249.6" y="63">CONN_01X03</text>
<text x="258.6" y="61.1">P3</text>
<text x="222.3" y="66.3" transform="rotate(-90 222.3 66.3)">GNDA</text>
<text x="94.1" y="82.5">4</text>
<text x="94.1" y="80">5</text>
<text x="98.1" y="84">SP4T</text>
<text x="105.6" y="83.8">3</text>
<text x="27.2" y="87.3" transform="rotate(-90 27.2 87.3)">GND</text>
<text x="94.1" y="87.6">1</text>
<text x="94.1" y="85.1">2</text>
<text x="100.9" y="89">SW1</text>
<text x="112.5" y="86" transform="rotate(-90 112.5 86)">GND</text>
<text x="55.9" y="90.4">ATMEGA328P-P</text>
<text x="226.3" y="91.8">R15</text>
<text x="230.3" y="93">330</text>
<text x="241.7" y="90.4">R</text>
<text x="241.7" y="93">G</text>
<text x="241.7" y="95.5">R</text>
<text x="248.4" y="91.7">GND</text>
<text x="226.3" y="96.8">R16</text>
<text x="226.3" y="101.9">R17</text>
<text x="230.3" y="98.1">330</text>
<text x="241.7" y="98">G</text>
<text x="241.7" y="100.6">R</text>
<text x="248.4" y="101.8">GND</text>
<text x="248.4" y="96.8">GND</text>
<text x="226.3" y="107">R18</text>
<text x="230.3" y="103.2">330</text>
<text x="241.7" y="103.1">G</text>
<text x="241.7" y="105.7">R</text>
<text x="248.4" y="106.9">GND</text>
<text x="226.3" y="112.1">R19</text>
<text x="230.3" y="108.3">330</text>
<text x="230.3" y="113.4">330</text>
<text x="241.7" y="108.2">G</text>
<text x="241.7" y="110.7">R</text>
<text x="241.7" y="113.3">G</text>
<text x="248.4" y="112">GND</text>
<text x="226.3" y="117.2">R20</text>
<text x="226.3" y="119.7">R21</text>
<text x="230.3" y="118.4">330</text>
<text x="241.7" y="115.8">R</text>
<text x="241.7" y="118.4">G</text>
<text x="248.4" y="117.1">GND</text>
<text x="226.3" y="122.2">R22</text>
<text x="226.3" y="124.8">R23</text>
<text x="230.3" y="121">330</text>
<text x="230.3" y="123.5">330</text>
<text x="241.7" y="120.9">R</text>
<text x="241.7" y="123.4">G</text>
<text x="241.7" y="126">R</text>
<text x="248.4" y="122.2">GND</text>
<text x="226.3" y="129.9">R24</text>
<text x="230.3" y="126.1">330</text>
<text x="230.3" y="131.1">330</text>
<text x="241.7" y="128.5">G</text>
<text x="241.7" y="131.1">R</text>
<text x="248.4" y="127.2">GND</text>
<text x="226.3" y="134.9">R25</text>
<text x="230.3" y="136.2">330</text>
<text x="241.7" y="133.6">G</text>
<text x="241.7" y="136.1">R</text>
<text x="248.4" y="137.4">GND</text>
<text x="248.4" y="132.3">GND</text>
<text x="241.7" y="138.7">G</text>
<text x="258.4" y="142.6">GND</text>
<text x="35.9" y="149.8">+5V</text>
<text x="38.2" y="157.9" transform="rotate(-90 38.2 157.9)">10k</text>
<text x="40.2" y="157.6" transform="rotate(-90 40.2 157.6)">R1</text>
<text x="31.3" y="162.1">100nF</text>
<text x="40.2" y="164.6">C2</text>
<text x="30.4" y="177.5" transform="rotate(-90 30.4 177.5)">SERIAL</text>
<text x="40.3" y="176.2">+5V</text>
<text x="31.3" y="183.7">P1</text>
<text x="40" y="181.1">GND</text>
</g>
<g font-size="1.4" fill="#008484">
<text x="105.8" y="17.1">A2</text>
<text x="105.8" y="22.2">A1</text>
<text x="118" y="19.7">K</text>
<text x="120.4" y="23.5">A2</text>
<text x="37.2" y="27.4">VCC</text>
<text x="59.2" y="27.4">(PCINT0/CLKO/ICP1)PB0</text>
<text x="62.8" y="30">(PCINT1/OC1A)PB1</text>
<text x="120.4" y="28.6">A1</text>
<text x="132.6" y="26">K</text>
<text x="135" y="29.8">A2</text>
<text x="37.2" y="35">AVCC</text>
<text x="58.8" y="35">(PCINT3/OC2A/MOSI)PB3</text>
<text x="60.5" y="32.5">(PCINT2/OC1B/SS)PB2</text>
<text x="135" y="34.9">A1</text>
<text x="147.2" y="32.4">K</text>
<text x="63.1" y="37.6">(PCINT4/MISO)PB4</text>
<text x="63.7" y="40.1">(PCINT5/SCK)PB5</text>
<text x="37.2" y="42.7">AREF</text>
<text x="57.1" y="42.7">(PCINT6/XTAL1/TOSC1)PB6</text>
<text x="57.1" y="45.2">(PCINT7/XTAL2/TOSC2)PB7</text>
<text x="62.8" y="49">(PCINT8/ADC0)PC0</text>
<text x="62.8" y="51.6">(PCINT9/ADC1)PC1</text>
<text x="58.7" y="59.2">(PCINT12/SDA/ADC4)PC4</text>
<text x="62.1" y="54.1">(PCINT10/ADC2)PC2</text>
<text x="62.1" y="56.6">(PCINT11/ADC3)PC3</text>
<text x="58.8" y="61.7">(PCINT13/SCL/ADC5)PC5</text>
<text x="61.2" y="64.3">(PCINT14/RESET)PC6</text>
<text x="62.9" y="68.1">(PCINT16/RXD)PD0</text>
<text x="63.1" y="70.6">(PCINT17/TXD)PD1</text>
<text x="58.5" y="75.7">(PCINT19/OC2B/INT1)PD3</text>
<text x="62.8" y="73.1">(PCINT18/INT0)PD2</text>
<text x="37.2" y="83.3">GND</text>
<text x="58.4" y="83.3">(PCINT22/OC0A/AIN0)PD6</text>
<text x="59.9" y="80.8">(PCINT21/OC0B/T1)PD5</text>
<text x="60.9" y="78.2">(PCINT20/XCK/T0)PD4</text>
<text x="37.2" y="85.8">GND</text>
<text x="62.7" y="85.8">(PCINT23/AIN1)PD7</text>
</g>
<g font-size="1.4" fill="#840000">
<text x="106.3" y="23.7">1</text>
<text x="106.3" y="18.7">3</text>
<text x="118.1" y="21.2">2</text>
<text x="33.9" y="26.7">7</text>
<text x="78" y="26.7">14</text>
<text x="78" y="29.2">15</text>
<text x="120.9" y="25">3</text>
<text x="132.7" y="27.6">2</text>
<text x="33.5" y="34.3">20</text>
<text x="78" y="31.7">16</text>
<text x="78" y="34.3">17</text>
<text x="120.9" y="30.1">1</text>
<text x="135.5" y="31.4">3</text>
<text x="147.3" y="33.9">2</text>
<text x="33.5" y="41.9">21</text>
<text x="78" y="36.8">18</text>
<text x="78" y="39.4">19</text>
<text x="78.4" y="41.9">9</text>
<text x="135.5" y="36.4">1</text>
<text x="78" y="44.4">10</text>
<text x="78" y="48.3">23</text>
<text x="78" y="50.8">24</text>
<text x="78" y="53.3">25</text>
<text x="78" y="55.9">26</text>
<text x="78" y="58.4">27</text>
<text x="78" y="61">28</text>
<text x="78.4" y="63.5">1</text>
<text x="78.4" y="67.3">2</text>
<text x="78.4" y="69.8">3</text>
<text x="78.4" y="72.4">4</text>
<text x="78.4" y="74.9">5</text>
<text x="78.4" y="77.5">6</text>
<text x="33.5" y="82.5">22</text>
<text x="78" y="80">11</text>
<text x="78" y="82.5">12</text>
<text x="33.9" y="85.1">8</text>
<text x="78" y="85.1">13</text>
</g>
</svg>
